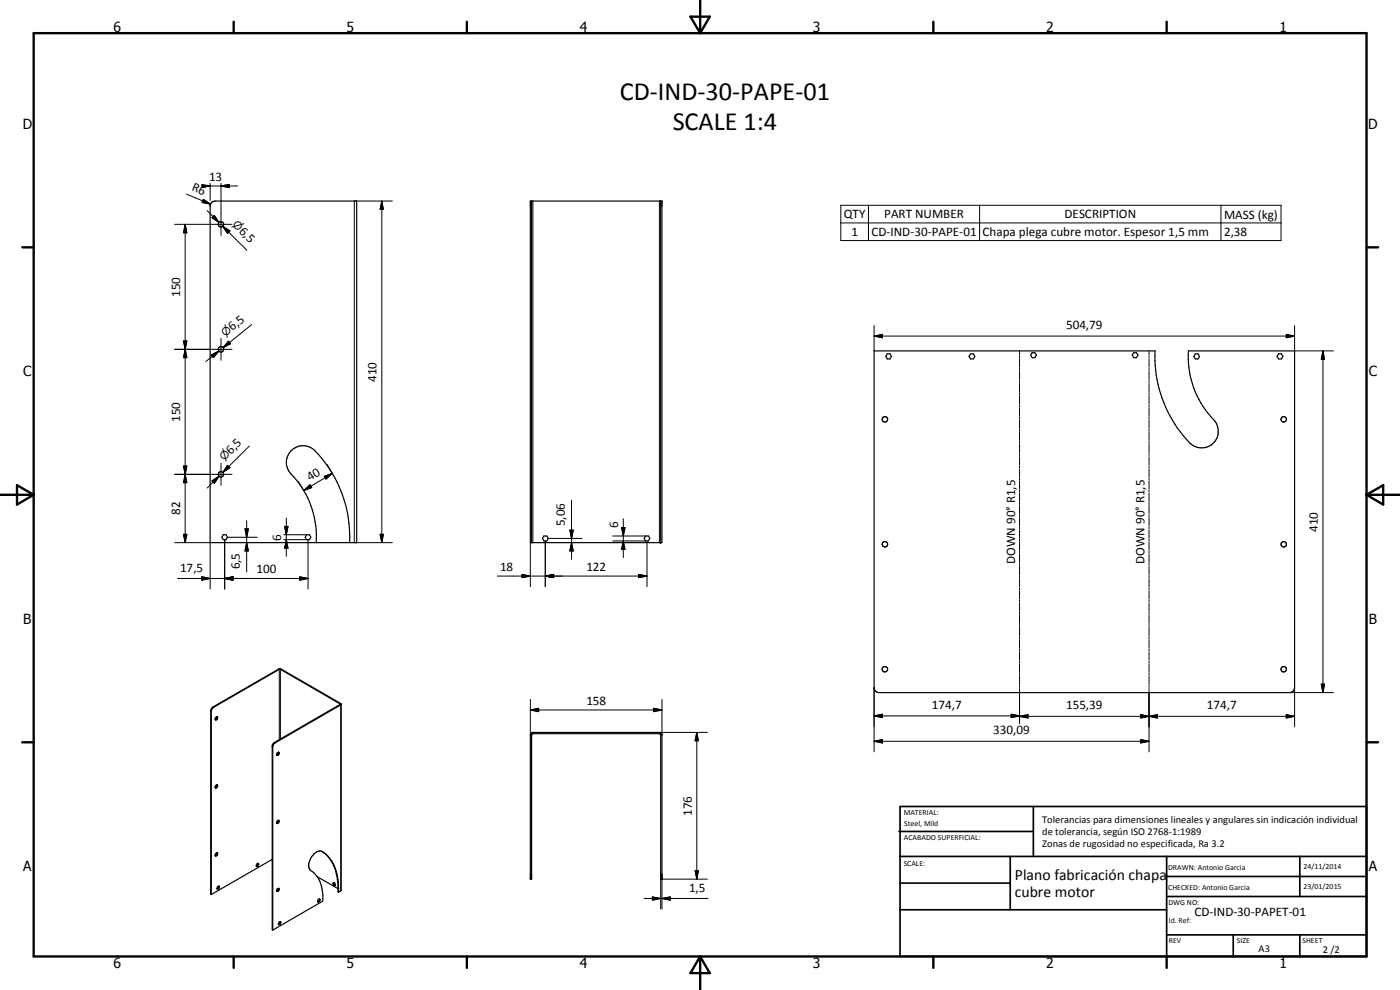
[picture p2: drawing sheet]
<svg xmlns="http://www.w3.org/2000/svg" width="420mm" height="297mm" viewBox="0 0 420 297" stroke-linecap="round" stroke-linejoin="round" font-family="sans-serif">
<g fill="none" stroke="#000" stroke-width=".35">
<path d="M63.5 60.7l1-.4h42.5v102.5h-43.9v-101.3zM159.2 60.3h39.5v102.5h-39.5zM159.5 60.3v102.5M198.3 60.3v102.5M262.3 105.3h84.4a36.8 36.8 0 0 0 11.2 28.3 5 5 0 0 0 6.6-1 5 5 0 0 0-.3-6.7 27 27 0 0 1-7.6-20.6h31.9v101a1.52 1.52 0 0 1-1.5 1.5h-123.2l-1-.4-.5-.8zM266.3 106.2h.8l.4 .7-.4 .8h-.8l-.5-.8zM291.2 106.2h.9l.5 .7-.5 .8h-.9l-.4-.8zM309.7 105.8h.9l.5 .8-.5 .7h-.9l-.4-.7zM340.2 105.8h.9l.4 .8-.4 .7h-.9l-.4-.7zM358.7 106.2h.9l.4 .7-.4 .8h-.9l-.4-.8zM383.7 106.2h.9l.4 .7-.4 .8h-.9l-.4-.8zM67 160.4h.8l.5 .8-.5 .7h-.8l-.4-.7z"/>
<path d="M92 160.4h.9l.4 .8-.4 .7h-.9l-.4-.7zM94.9 162.8a27.7 27.7 0 0 0-8.2-21.4 5 5 0 0 1 1.2-6.6 5 5 0 0 1 6.6 .5 37.3 37.3 0 0 1 10.4 27.5M163.2 160.8h.9l.4 .7-.4 .8h-.9l-.4-.8zM193.7 160.8h.9l.4 .7-.4 .8h-.9l-.4-.8zM64.8 215.3l.2-.2a.44 .44 0 0 1 .3 .6 .44 .44 0 0 1-.8 0zM65.1 215.1v.5l-.5 .3M102.4 211.3l-20 11.7-.4 .5-.1 55.6M64.8 235.7l.2-.2a.49 .49 0 0 1 .2 .6 .49 .49 0 0 1-.6 .3zM65.1 235.5a.67 .67 0 0 1-.5 .8M83.6 225.7v.4l-.6 .5M83.6 225.7l-.5 .4v.5M83.6 225.7a.56 .56 0 0 1 .1 .6 .56 .56 0 0 1-.6 .3"/>
<path d="M159.4 220l.5-.2h38l.7 .3 .1 43.7h-.4v-43.4l-.4-.3-38.2 .2-.2 43.5h-.3v-43.3zM65.1 255.9v.5l-.5 .4M65.1 255.9a.51 .51 0 0 1 .1 .6 .51 .51 0 0 1-.6 .2M65.1 255.9l-.3 .2-.2 .6M77.3 259.7l.2 .1M77.3 259.7l-.3 .2M77.4 259l.1 .2M77.5 259.2l-.2 .5M77.5 259.2l.2 .1M77.7 259.3l-.2 .5M77.7 259.3l-.2-.3-.5 .2-.1 .6 .1 .3 .5-.3M81.7 257.9l-18.3 10.5"/>
<path d="M83.2 246.3l.5-.2a.54 .54 0 0 1 0 .7 .54 .54 0 0 1-.7 .1zM83.6 246.1l-.1 .6-.5 .3M96.6 255.4a11.7 11.7 0 0 1 5 10.3v2M97.8 256.3a2.46 2.46 0 0 0-4.2 .7 3.3 3.3 0 0 0-.3 4.2 9.3 9.3 0 0 1 3.5 9.2l-14.9 8.7M98.2 256.7a14.2 14.2 0 0 1 3.2 10.9l.2 .1M63.4 268.4l.1-55.4 .6-.8 19.7-11.4h.3l18 10.5-19.7 11.5-.7 .8v55.4l.2 .1M65.5 266.5l.2 .1M65.5 266.5l-.3 .2M65.6 265.9l.1 .1M65.7 266l-.2 .5M65.7 266l.2 .1M65.9 266.1l-.2 .5"/>
<path d="M65.9 266.1l-.2-.3-.4 .3-.2 .5 .2 .3 .4-.3M83.1 266.9l.5-.4a.5 .5 0 0 1 .1 .7 .5 .5 0 0 1-.7 .1zM83.6 266.5l-.1 .6-.5 .3M83.9 277.2l.2 .1M83.9 277.2l-.3 .2M84.1 276.5v.1M84.1 276.6l.2 .1M84.1 276.6l-.2 .6M84.3 276.7l-.2-.2-.4 .2-.2 .5 .2 .3 .4-.2M84.3 276.7l-.2 .6M95.2 263l6.2 3.6M95.7 270.4l.2 .1"/>
<path d="M95.7 270.4l-.3 .2M95.8 269.7l.1 .1M95.9 269.8l.2 .2M95.9 269.8l-.2 .6M96.1 270l-.2-.3-.4 .2-.2 .5 .2 .3 .4-.2M96.1 270l-.2 .5M99.9 265l.2-.2 .4 .2 .2 .5-.2 .3-.4-.2M99.9 265l.2 .6M100.1 264.9l-.2 .1M100.1 264.9l.2 .6M100.1 264.8v.1M100.3 265.5l.3 .1"/>
<path d="M100.3 265.5l-.2 .1M101.6 267.7l.8-.5v-56l-18-10.5h-.5l-19.9 11.4-.7 .8-.1 55.4 .2 .1"/>
<circle cx="66.3" cy="67.3" r=".82"/>
<circle cx="66.3" cy="104.8" r=".81"/>
<circle cx="265.6" cy="125.8" r=".83"/>
<circle cx="385.3" cy="125.8" r=".83"/>
<circle cx="66.3" cy="142.3" r=".83"/>
<circle cx="265.6" cy="163.3" r=".82"/>
<circle cx="385.3" cy="163.3" r=".83"/>
<circle cx="265.6" cy="200.8" r=".83"/>
<circle cx="385.3" cy="200.8" r=".82"/>
</g>
<g fill="none" stroke="#000" stroke-width=".3">
<path d="M56 58.3l7.2 3M60.6 55.3l2.5 .5-2.5 .5zM61 59.8l2.2 1.5-2.5-.6zM62.5 55.7l.6 .1-.2 .1M62.8 55.8h8.5M63.1 55v.9M63.1 56v4.1M66.3 55.8l2.5-.5v1zM66.3 55v15.7M52.4 67.3h17.2M55.6 67.3l.5 2.5h-1zM55.6 67.3v95.5"/>
<path d="M62.2 63.2l3.5 3.6M63.1 61.3v.5M63.6 65.3l.7-.7 1.4 2.2zM66.9 67.9l2.1 1.4-.7 .7zM66.9 67.9l1.8 1.7M66.9 67.9l7.2 7.2M106.3 60.3v102.5M107 60.3h10.8M114.6 60.3l.5 2.5h-1zM114.6 60.3v102.5M159.2 61.8h.3M159.9 60.3v102.5"/>
<path d="M197.9 60.3v102.5M198.3 61.8h.4M252.3 61.6h132.2v10.6h-132.2zM252.3 66.9h132.2M260.6 61.6v10.6M294 61.6v10.6M366.4 61.6v10.6M75.5 97.4l-8.5 6.9M262.3 97.7v7.6M388.5 97.7v7.6h11.7M52.4 104.8h17.2M55.1 102.3h1l-.5 2.5z"/>
<path d="M55.1 102.3l1 5h-1l1-5zM55.6 104.8l.5 2.5h-1zM63.4 106.5l2.3-1.2-1.7 2zM65.7 105.3l-3.9 3.2M66.3 101.5v6.6M68.6 102.4l.6 .7-2.2 1.2zM262.3 100.8l2.5-.5v1zM262.3 100.8h126.2M306 105.3v1.3M306 106.8v.6M306 107.7v2.5M306 110.5v.6"/>
<path d="M306 111.4v2.4M306 114.2v.6M306 115.1v2.4M306 117.8v.6M306 118.7v2.5M344.8 105.3v1.3M344.8 106.8v.6M344.8 107.7v2.5M344.8 110.5v.6M344.8 111.4v2.4M344.8 114.2v.6M344.8 115.1v2.4"/>
<path d="M344.8 117.8v.6M344.8 118.7v2.5M386 100.3l2.5 .5-2.5 .5zM397 105.3l.5 2.5h-1zM397 105.3v102.5M55.1 139.8h1l-.5 2.5zM55.1 139.8l1 5h-1l1-5zM66.3 139v6.6M68.3 139.6l.7 .7-2.1 1.4zM68.7 140l-1.8 1.7M74.8 133.9l-7.9 7.8M98.1 139.3l1.6 2.7"/>
<path d="M306 121.5v.6M306 122.4v2.4M306 125.1v.6M306 126v2.5M306 128.8v.6M306 129.7v2.4M306 132.5v.6M306 133.3v2.5M306 136.1v.6M306 137v2.5M306 139.8v.6M344.8 121.5v.6"/>
<path d="M344.8 122.4v2.4M344.8 125.1v.6M344.8 126v2.5M344.8 128.8v.6M344.8 129.7v2.4M344.8 132.5v.6M344.8 133.3v2.5M344.8 136.1v.6M344.8 137v2.5M344.8 139.8v.6M52.4 142.3h17.2M55.6 142.3l.5 2.5h-1z"/>
<path d="M63.6 144.3l2.1-1.4-1.4 2.1zM65.7 142.9l-3.5 3.5M73.5 158.7h1l-.5 2.5zM74 156.2v15.4M85.4 157.9h1l-.5 2.5zM85.9 155.4v11.5M89.5 144.4l1.6 2.8M91.1 147.2l1.9-1.7 .5 .8zM97.3 142.9l2.4-.9-1.9 1.8zM99.7 142l-8.6 5.2M171 159h1l-.5 2.5zM171.5 150.1v17.7"/>
<path d="M186.6 158.3h1l-.5 2.5zM187.1 155.7v11.6M306 140.7v2.4M306 143.4v.7M306 144.4v2.4M306 147.1v.6M306 148v2.5M306 150.7v.7M306 151.7v2.4M306 154.4v.6M306 155.3v2.5M306 158.1v.6"/>
<path d="M306 159v2.4M344.8 140.7v2.4M344.8 143.4v.7M344.8 144.4v2.4M344.8 147.1v.6M344.8 148v2.5M344.8 150.7v.7M344.8 151.7v2.4M344.8 154.4v.6M344.8 155.3v2.5M344.8 158.1v.6M344.8 159v2.4"/>
<path d="M52.4 162.8h10.7v13.9M53.2 173.6h39.2M55.1 160.3h1l-.5 2.5zM60.6 173.1l2.5 .5-2.5 .5zM67.4 173.6l2.5-.5v1zM67.4 161.9v14.8M68.3 161.2h8.9M74 162.8l.5 2.5h-1zM85.2 161.9h6.8M85.2 160.4h6.8M85.9 161.9l.5 2.6h-1zM89.9 173.1l2.5 .5-2.5 .5z"/>
<path d="M92.4 161.9v14.8M107 162.8h10.8M114.1 160.3h1l-.5 2.5zM149.3 172.8h44.9M156.7 172.3l2.5 .5-2.5 .5zM159.2 162.8v13.2M163.6 172.8l2.5-.5v1zM163.6 162.3v13.7M164.5 161.5h10.2M171.5 162.8l.5 2.5h-1zM183.9 160.8h9.8M183.9 162.3h9.8"/>
<path d="M187.1 162.3l.5 2.5h-1zM191.7 172.3l2.5 .5-2.5 .5zM194.2 162.3v13.7M306 161.7v.6M306 162.6v2.5M306 165.4v.6M306 166.3v2.5M306 169.1v.6M306 170v2.4M306 172.7v.7M306 173.7v2.4M306 176.4v.6"/>
<path d="M306 177.3v2.4M344.8 161.7v.6M344.8 162.6v2.5M344.8 165.4v.6M344.8 166.3v2.5M344.8 169.1v.6M344.8 170v2.4M344.8 172.7v.7M344.8 173.7v2.4M344.8 176.4v.6M344.8 177.3v2.4M306 180v.6"/>
<path d="M306 181v2.4M306 183.7v.6M306 184.6v2.5M306 187.4v.6M306 188.3v2.4M306 191v.6M306 191.9v2.5M306 194.7v.6M306 195.6v2.4M306 198.4v.6M306 199.3v2.4M344.8 180v.6"/>
<path d="M344.8 181v2.4M344.8 183.7v.6M344.8 184.6v2.5M344.8 187.4v.6M344.8 188.3v2.4M344.8 191v.6M344.8 191.9v2.5M344.8 194.7v.6M344.8 195.6v2.4M344.8 198.4v.6M344.8 199.3v2.4M63.2 213.4h.2"/>
<path d="M64 212.1l.1 .1M83.6 200.7l.2 .1v21.1M84.4 200.7l-.3 .1v20.9M102.3 211.1l-.2 .1 .2 .3v55.8M159.2 213l2.5-.5v1zM159.2 209.8v10.7h.3M159.2 213h39.5M159.9 219.8v.3M196.2 212.5l2.5 .5-2.5 .5zM198.7 209.8v10.7h-.4M209.1 219.8l.5 2.4h-1zM209.1 219.8v44"/>
<path d="M212.3 219.8h-14.4v.3M262.3 214.8l2.5-.5v1zM262.3 214.8h43.7M262.3 206.3v19.3M303.5 214.3l2.5 .5-2.5 .5zM306 214.9l2.5-.5v1zM306 202v.6M306 202.9v2.5M306 205.7v.6M306 206.6v10.4M306 214.9h82.5M342.3 214.4l2.5 .5-2.5 .5z"/>
<path d="M342.3 214.4l5 1v-1l-5 1zM344.8 214.9l2.5-.5v1zM344.8 202v.6M344.8 202.9v2.5M344.8 205.7v.6M344.8 206.6v19M386 214.4l2.5 .5-2.5 .5zM387 207.8h13.2M388.5 206.3v11.8M396.5 205.3h1l-.5 2.5zM81.7 224l.2 .1M82.4 222.8l.2 .1"/>
<path d="M262.3 222.4l2.5-.5v1zM262.3 222.4h82.5M342.3 221.9l2.5 .5-2.5 .5zM96.6 255.4l.1 .1M159.2 262.3h.3M193.3 269.6h19.2M195.8 269.1l2.5 .5-2.5 .5zM198.3 272.8v-10.5h.4v10.5M198.7 269.6l2.5-.5v1zM198.7 263.8h13.6M208.6 261.3h1l-.5 2.5z"/>
</g>
<g fill="#000">
<circle cx="198.3" cy="60.3" r=".18"/>
<circle cx="198.3" cy="162.8" r=".18"/>
</g>
<g fill="none" stroke="#000" stroke-width=".71">
<path d="M10.1 9.9h400v277.1h-400zM70.1 6.5v3.4M140.1 6.5v3.4M207.2 5h5.8l-2.9 4.9zM210.1 0v9.9M280.1 6.5v3.4M350.1 6.5v3.4M6.7 74.2h3.4M410.1 74.2h3.5M.1 148.5h10M5.1 145.6l5 2.9-5 2.9zM410.1 148.5h10"/>
<path d="M410.1 148.5l5-2.9v5.8zM6.7 222.7h3.4M410.1 222.7h3.5M70.1 287v3.4M140.1 287v3.4M210.1 287v10M210.1 287l2.9 5h-5.8zM280.1 287v3.4M350.1 287v3.4"/>
</g>
<g fill="none" stroke="#000" stroke-width=".51">
<path d="M269.8 249.5h40.3M270.1 242h140v45h-140zM270.1 257h140M303.2 257v16M310.1 242v15M350.1 257v30M390.1 257v12M270.1 265h33.1M270.1 273h80M350.1 269h60M350.1 263h60M350.1 280.5h60"/>
<path d="M370.1 280.5v6.5M390.1 280.5v6.5"/>
</g>
<g fill="#000">
<path d="M60.6 55.3l2.5 .5-2.5 .5zM66.3 55.8l2.5-.5v1zM55.6 67.3l.5 2.5h-1zM61 59.8l2.2 1.5-2.5-.6zM63.6 65.3l.7-.7 1.4 2.2zM66.9 67.9l2.1 1.4-.7 .7zM114.6 60.3l.5 2.5h-1zM55.1 102.3h1l-.5 2.5zM55.6 104.8l.5 2.5h-1zM63.4 106.5l2.3-1.2-1.7 2zM68.6 102.4l.6 .7-2.2 1.2zM262.3 100.8l2.5-.5v1z"/>
<path d="M386 100.3l2.5 .5-2.5 .5zM397 105.3l.5 2.5h-1zM55.1 139.8h1l-.5 2.5zM68.3 139.6l.7 .7-2.1 1.4zM55.6 142.3l.5 2.5h-1zM63.6 144.3l2.1-1.4-1.4 2.1zM73.5 158.7h1l-.5 2.5zM85.4 157.9h1l-.5 2.5zM91.1 147.2l1.9-1.7 .5 .8zM97.3 142.9l2.4-.9-1.9 1.8zM171 159h1l-.5 2.5zM186.6 158.3h1l-.5 2.5z"/>
<path d="M55.1 160.3h1l-.5 2.5zM60.6 173.1l2.5 .5-2.5 .5zM67.4 173.6l2.5-.5v1zM74 162.8l.5 2.5h-1zM85.9 161.9l.5 2.6h-1zM89.9 173.1l2.5 .5-2.5 .5zM114.1 160.3h1l-.5 2.5zM156.7 172.3l2.5 .5-2.5 .5zM163.6 172.8l2.5-.5v1zM171.5 162.8l.5 2.5h-1zM187.1 162.3l.5 2.5h-1zM191.7 172.3l2.5 .5-2.5 .5z"/>
<path d="M159.2 213l2.5-.5v1zM196.2 212.5l2.5 .5-2.5 .5zM262.3 214.8l2.5-.5v1zM303.5 214.3l2.5 .5-2.5 .5zM306 214.9l2.5-.5v1zM342.3 214.4l2.5 .5-2.5 .5zM344.8 214.9l2.5-.5v1zM386 214.4l2.5 .5-2.5 .5zM396.5 205.3h1l-.5 2.5zM209.1 219.8l.5 2.4h-1zM262.3 222.4l2.5-.5v1zM342.3 221.9l2.5 .5-2.5 .5z"/>
<path d="M195.8 269.1l2.5 .5-2.5 .5zM198.7 269.6l2.5-.5v1zM208.6 261.3h1l-.5 2.5z"/>
</g>
<g font-size="7.9">
<text x="186" y="30.1">CD-IND-30-PAPE-01</text>
<text x="201.9" y="39.1">SCALE 1:4</text>
</g>
<g font-size="4.7">
<text x="304.6" y="263.9">Plano fabricación chapa</text>
<text x="304.6" y="269.3">cubre motor</text>
</g>
<g font-size="4.2">
<text x="34" y="9.6">6</text>
<text x="104" y="9.6">5</text>
<text x="174" y="9.6">4</text>
<text x="244" y="9.6">3</text>
<text x="314" y="9.6">2</text>
<text x="384" y="9.6">1</text>
<text x="6.8" y="38.7">D</text>
<text x="410.6" y="38.7">D</text>
<text x="7" y="112.9">C</text>
<text x="410.8" y="112.9">C</text>
<text x="7" y="187.1">B</text>
<text x="410.8" y="187.1">B</text>
<text x="7" y="261.4">A</text>
<text x="410.8" y="261.4">A</text>
<text x="34" y="290.4">6</text>
<text x="104" y="290.4">5</text>
<text x="174" y="290.4">4</text>
<text x="244" y="290.4">3</text>
<text x="314" y="290.4">2</text>
<text x="384" y="290.4">1</text>
</g>
<g font-size="3.9">
<text x="57.4" y="57.1" transform="rotate(23 57.4 57.1)">R6</text>
<text x="62.7" y="54.3">13</text>
<text x="253.2" y="65.5">QTY</text>
<text x="265.4" y="65.5">PART NUMBER</text>
<text x="319.5" y="65.5">DESCRIPTION</text>
<text x="367.4" y="65.6">MASS (kg)</text>
<text x="71.6" y="69.5" transform="rotate(45 71.6 69.5)">6,5</text>
<text x="255.5" y="70.8">1</text>
<text x="261.6" y="70.8">CD-IND-30-PAPE-01</text>
<text x="294.9" y="70.9">Chapa plega cubre motor. Espesor 1,5 mm</text>
<text x="367.4" y="70.8">2,38</text>
<text x="54" y="89.1" transform="rotate(-90 54 89.1)">150</text>
<text x="69.7" y="99.4" transform="rotate(-39 69.7 99.4)">6,5</text>
<text x="319.9" y="98.8">504,79</text>
<text x="113" y="114.6" transform="rotate(-90 113 114.6)">410</text>
<text x="54" y="126.6" transform="rotate(-90 54 126.6)">150</text>
<text x="69.2" y="136.4" transform="rotate(-45 69.2 136.4)">6,5</text>
<text x="93" y="144.3" transform="rotate(-31 93 144.3)">40</text>
<text x="54" y="154.6" transform="rotate(-90 54 154.6)">82</text>
<text x="169.5" y="157.9" transform="rotate(-90 169.5 157.9)">5,06</text>
<text x="185.5" y="158.5" transform="rotate(-90 185.5 158.5)">6</text>
<text x="395.5" y="159.6" transform="rotate(-90 395.5 159.6)">410</text>
<text x="84.4" y="162.2" transform="rotate(-90 84.4 162.2)">6</text>
<text x="54" y="171.5">17,5</text>
<text x="72" y="170.9" transform="rotate(-90 72 170.9)">6,5</text>
<text x="77" y="172">100</text>
<text x="150.1" y="171.3">18</text>
<text x="176" y="171.3">122</text>
<text x="304.7" y="169.2" transform="rotate(-90 304.7 169.2)">DOWN 90° R1,5</text>
<text x="343.5" y="169.2" transform="rotate(-90 343.5 169.2)">DOWN 90° R1,5</text>
<text x="176" y="211.5">158</text>
<text x="279.7" y="212.7">174,7</text>
<text x="319.9" y="212.9">155,39</text>
<text x="362.2" y="212.9">174,7</text>
<text x="298.1" y="220.3">330,09</text>
<text x="207.6" y="244.8" transform="rotate(-90 207.6 244.8)">176</text>
<text x="206.8" y="267.5">1,5</text>
<text x="358.5" y="275">CD-IND-30-PAPET-01</text>
</g>
<g font-size="3.3">
<text x="69.6" y="67.5" transform="rotate(45 69.6 67.5)">⌀</text>
<text x="67.6" y="101.1" transform="rotate(-39 67.6 101.1)">⌀</text>
<text x="67.3" y="138.4" transform="rotate(-45 67.3 138.4)">⌀</text>
</g>
<g font-size="3.1">
<text x="312.7" y="246.8">Tolerancias para dimensiones lineales y angulares sin indicación individual</text>
<text x="312.7" y="250.4">de tolerancia, según ISO 2768-1:1989</text>
<text x="312.7" y="254">Zonas de rugosidad no especificada, Ra 3.2</text>
<text x="377.7" y="285.6">A3</text>
<text x="397" y="285.9">2 /2</text>
</g>
<g font-size="2.4">
<text x="271.2" y="244.4">MATERIAL:</text>
<text x="271.3" y="252">ACABADO SUPERFICIAL:</text>
<text x="271.4" y="247.9">Steel, Mild</text>
<text x="271.2" y="259.7">SCALE:</text>
<text x="350.6" y="260.9">DRAWN: Antonio Garcia</text>
<text x="391.2" y="260.6">24/11/2014</text>
<text x="350.6" y="267">CHECKED: Antonio Garcia</text>
<text x="391.2" y="266.7">23/01/2015</text>
<text x="350.6" y="271.4">DWG NO:</text>
<text x="350.8" y="276.9">Id. Ref:</text>
<text x="350.8" y="282.8">REV</text>
<text x="371.2" y="282.9">SIZE</text>
<text x="390.9" y="282.9">SHEET</text>
</g>
</svg>
